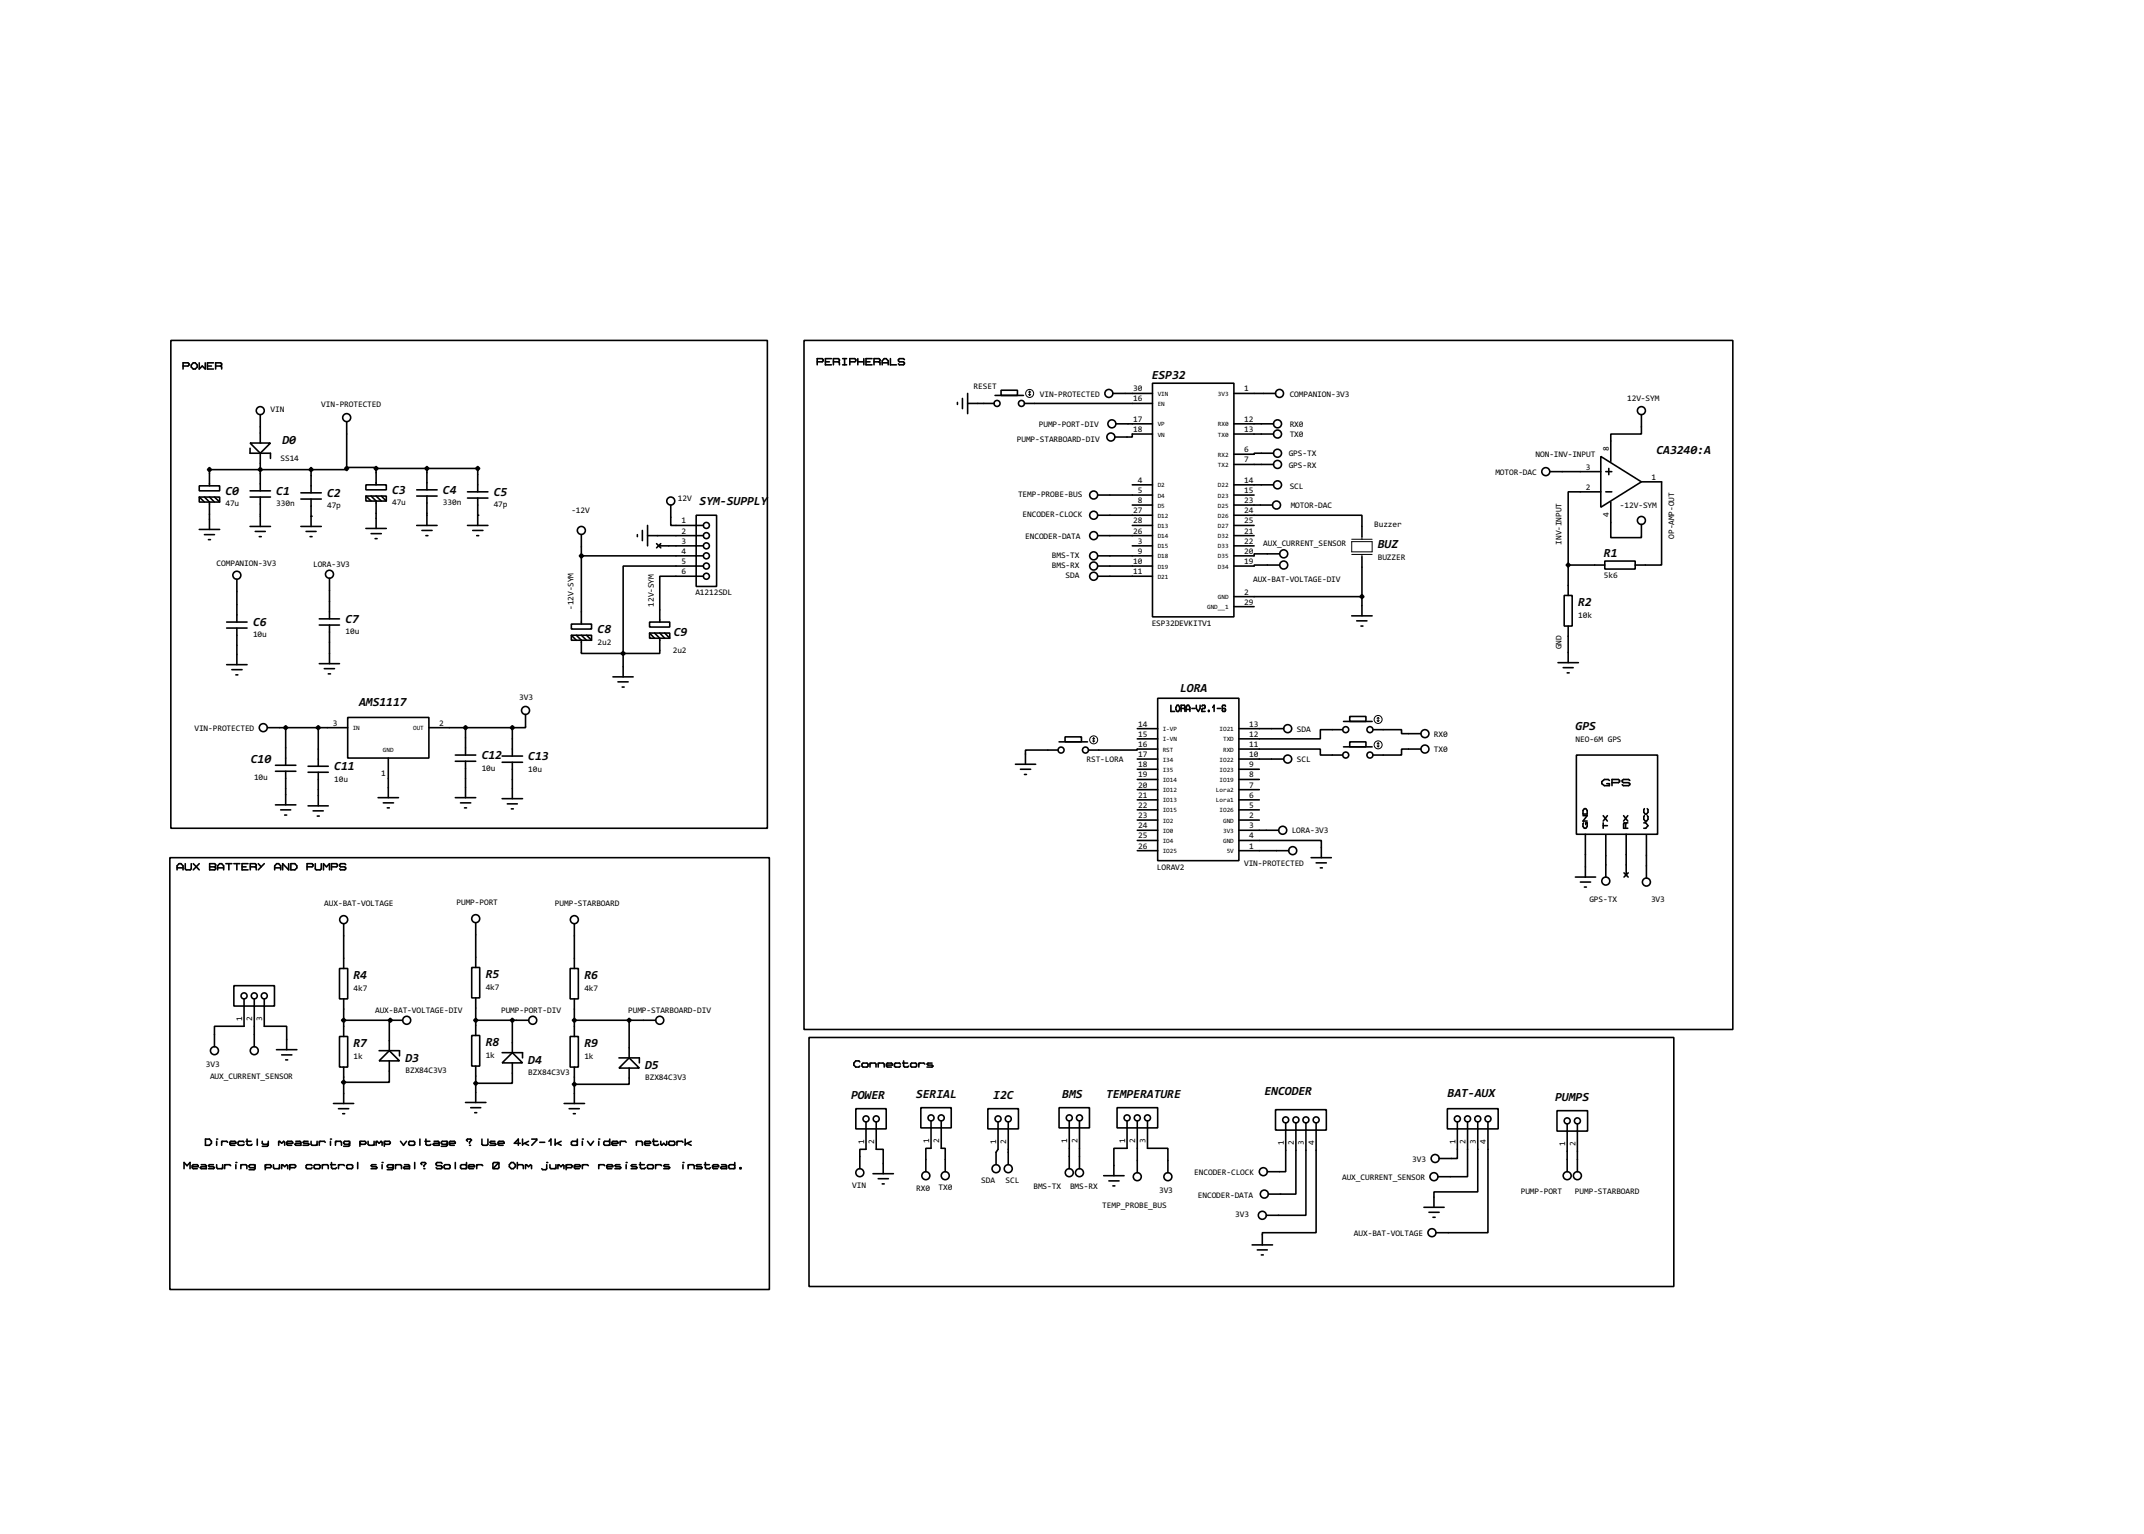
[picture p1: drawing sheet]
<svg xmlns="http://www.w3.org/2000/svg" width="536mm" height="383mm" viewBox="0 0 536 383" stroke-linecap="round" stroke-linejoin="round" font-family="sans-serif">
<g fill="none" stroke="#000" stroke-width=".4">
<path d="M42.7 85.1h149.1v122h-149.1zM45.8 91.5h1.2l.3-.5-.3-.3h-1.2v1.6M48.3 90.7h.5l.5 .6v.5l-.5 .5h-.5l-.5-.5v-.5zM49.8 90.7v1.6l.8-.8 .7 .8v-1.6M51.9 91.5h1M53.4 90.7h-1.5v1.6h1.5M53.9 91.5h1.3M55.2 91.5l.2-.2-.2-.6h-1.3v1.6M55.2 91.5l.2 .3v.5M201 85.1h232.1v172.3h-232.1zM204.3 90.5h1.2l.3-.6-.3-.2h-1.2v1.5M206.3 90.5h1"/>
<path d="M207.8 89.7h-1.5v1.5h1.5M208.3 90.5h1.3M209.6 90.5l.2-.3-.2-.5h-1.3v1.5M209.6 90.5l.2 .2v.5M210.6 89.7h1M210.6 91.2h1M211.1 89.7v1.5M212.4 90.5h1.3l.2-.6-.2-.2h-1.3v1.5M214.4 90.5h1.5M214.4 89.7v1.5M215.9 89.7v1.5M216.5 90.5h1"/>
<path d="M218 89.7h-1.5v1.5h1.5M218.5 90.5h1.2M219.7 90.5l.3-.3-.3-.5h-1.2v1.5M219.7 90.5l.3 .2v.5M220.5 90.7h1.5M220.5 91.2v-1l.5-.5h.5l.5 .5v1M222.6 89.7v1.5h1.5M226.1 89.9l-.3-.2h-1l-.2 .2 .2 .6h1l.3 .2-.3 .5h-1l-.2-.2M240.6 99.6v2.6M241.9 98.4v5M248.7 98.9h7.1M250.2 97.6h4.1v1.3h-4.1z"/>
<path d="M278.2 98.4h9.9M288.1 95.8h20.3v58.4h-20.3zM308.4 98.4h10.4M62.5 110.8h5.1l-2.5 2.5zM62.5 112.1v1.2h5.1v1.3M65.1 103.7v7.1M65.1 113.3v9.4M77.8 117.4h-25.4v4.1M77.8 117.4v5.8M86.7 117.1v.3h-8.9M86.7 117.1h.2v-.2h7.1v.2M86.7 105.5v11.6"/>
<path d="M94 117.1h25.4v5.9M94 117.1v4.1M106.7 117.1v5.4M239.3 100.6v.5M241.9 100.9h6.6M256.1 100.9h32M278.9 106h9.2M288.1 108.5h-5.1v.8h-4.3M308.4 106h9.9M308.4 116.1h9.9M308.4 108.5h9.9M318.3 113.3h-4.8v.3h-5.1"/>
<path d="M387.4 117.9h12.7M400.1 114.1l10.2 6.4-10.2 6.3zM401.4 117.9h1.5M402.1 117.1v1.6M410.3 103.7v4.8h-7.7v6.9M49.8 121.5h5.1v1.2h-5.1zM49.8 124.3h5.1v1.2h-5.1zM49.8 132.4h5.1M49.8 124.3l1.3 1.2M51.1 124.3l1.3 1.2v6.9M51.1 133.7h2.5M52.1 134.9h.5"/>
<path d="M52.4 124.3l1.2 1.2M53.6 124.3l1.3 1.2M62.5 124.3h5.1M62.5 122.7h5.1M62.5 131.6h5.1M63.8 132.9h2.5M64.8 134.2h.5M65.1 124.3v7.3M75.2 131.6h5.1M75.2 124.8h5.1M75.2 123.2h5.1M76.5 132.9h2.5"/>
<path d="M77.5 134.2h.5M77.8 124.8v6.8M91.5 121.2h5.1v1.3h-5.1zM91.5 124h5.1v1.3h-5.1zM91.5 132.1h5.1M91.5 124l1.3 1.3M92.8 124l1.2 1.3v6.8M92.8 133.4h2.5M93.8 134.7h.5M94 124l1.3 1.3M95.3 124l1.3 1.3M104.2 131.4h5.1"/>
<path d="M104.2 124h5.1M104.2 122.5h5.1M105.5 132.6h2.5M106.5 133.9h.5M106.7 124v7.4M116.9 131.4h5.1M116.9 123h5.1M116.9 124.5h5.1M118.2 132.6h2.5M119.2 133.9h.5M119.4 124.5v6.9M145.3 139h30.5"/>
<path d="M145.3 133.7v22.3M159.3 133.7v.5M160.6 132.6v2.6M161.9 133.9h13.9M161.9 131.4v5.1M164.1 135.9l1.1 1.1M164.6 136.5h11.2M165.2 135.9l-1.1 1.1M167.7 126.3v5.1h8.1M174 128.8h5.1v17.8h-5.1zM274.4 133.9h13.7M274.4 139h13.7"/>
<path d="M274.4 128.8h13.7M274.4 123.8h13.7M283 136.5h5.1M283 126.3h5.1M283 121.2h5.1M283 131.4h5.1M308.4 128.8h32v5.4M308.4 133.9h5.1M308.4 136.5h5.1M308.4 126.3h9.7M308.4 121.2h9.9M308.4 123.8h5.1"/>
<path d="M308.4 131.4h5.1M319.8 138.5h-6.3v.5h-5.1M340.4 139.2v14.8M400.1 123h-8.1v18.3M401.4 123h1.5M402.6 125.5v8.9h7.7v-3.3M410.3 120.5h5v20.8h-6.6M56.7 157h5.1M56.7 155.5h5.1M59.2 144.8v10.7M59.2 157v9.2M79.8 156.3h5.1"/>
<path d="M79.8 154.7h5.1M82.4 144.6v10.1M82.4 156.3v9.6M142.8 156h5.1v1.3h-5.1zM142.8 158.8h5.1v1.3h-5.1zM142.8 158.8l1.3 1.3M144.1 158.8l1.2 1.3v3.3h10.5M145.3 158.8l1.3 1.3M146.6 158.8l1.3 1.3M162.4 155.5h5v1.3h-5zM162.4 158.3h5v1.3h-5zM162.4 158.3l1.2 1.3"/>
<path d="M163.6 158.3l1.3 1.3v3.8h-9.1M164.9 158.3l1.3 1.3M166.2 158.3l1.2 1.3M175.8 144.1h-10.9v11.4M175.8 141.5h-20v21.9M274.4 144.1h13.7M274.4 141.5h13.7M308.4 149.2h32M308.4 151.7h5.1M319.8 141.3h-6.3v.2h-5.1M337.9 154h5.1M339.1 155.2h2.6"/>
<path d="M340.2 156.5h.5M391 148.9h2v7.6h-2zM392 141.3v7.6M392 156.5v9.2M392 141.3h9.1M401.1 140.3h7.6v2h-7.6zM56.7 166.2h5.1M58 167.4h2.5M59 168.7h.5M79.8 165.9h5.1M81.1 167.2h2.5M82.1 168.5h.5"/>
<path d="M86.9 179.4h20.3v10.1h-20.3zM131.4 178.6v3.3h-3.3M153.2 169.2h5.1M154.5 170.5h2.5M155.5 171.8h.5M155.8 163.4v5.8M289.4 174.6h20.3v40.6h-20.3zM292.7 176.3v1.6h.9M294.2 176.3h.4l.3 .6v.5l-.3 .5h-.4l-.3-.5v-.5zM295.2 177.1h.8M296 177.1l.2-.2-.2-.6h-.8v1.6M296 177.1l.2 .8"/>
<path d="M296.5 177.9v-1l.3-.6h.3l.3 .6v1M296.5 177.4h.9M297.9 177.1h.8M299 176.3v.8l.5 .8 .5-.8v-.8M300.4 176.6l.2-.3h.5l.1 .6-.1 .2h-.5l-.2 .8h.8M302.1 177.6h.1v.3h-.1zM303.1 176.9l.4-.6v1.6M304.3 177.1h.8M306.3 176.6l-.1-.3h-.5l-.2 .3v1l.2 .3h.5l.1-.3-.1-.5h-.7M337.4 179.1h4v1.3h-4zM389.4 165.7h5.1M390.7 166.9h2.5"/>
<path d="M391.7 168.2h.5M66.9 181.9h20M68.9 192.8h5.1M68.9 191.3h5.1M71.4 181.9v9.4M71.4 192.8v8.4M77 193.1h5.1M77 191.6h5.1M79.6 181.9v9.7M79.6 193.1v8.4M94.5 199.4h5.1M97.1 189.5v9.9"/>
<path d="M107.2 181.9h20.9M113.8 199.4h5.1M113.8 190.3h5.1M113.8 188.8h5.1M116.4 181.9v6.9M116.4 190.3v9.1M125.5 190.6h5.1M125.5 189h5.1M125.5 199.7h5.1M128.1 181.9v7.1M128.1 190.6v9.1M253.8 191.1h5.1"/>
<path d="M255.1 192.3h2.5M256.1 193.6h.5M264.5 187.5h-8.2v3.6M264.7 185.5h7.1M266.2 184.2h4.1v1.3h-4.1zM284.3 189.8h5.1M284.3 182.2h5.1M284.3 194.9h5.1M284.3 184.7h5.1M284.3 192.3h5.1M284.3 197.4h5.1M284.3 200h5.1"/>
<path d="M289.4 187.3h-5.1v.2h-12.2M309.7 187.3h20.3v1.5h5.6M309.7 189.8h11.2M309.7 182.2h11.2M309.7 194.9h5.1M309.7 192.3h5.1M309.7 197.4h5.1M309.7 200h5.1M335.6 182.4h-5.6v2.3h-20.3M335.8 180.4h7.2M335.8 186.7h7.2M337.4 185.5h4v1.2h-4z"/>
<path d="M343.2 182.4h7.1v1h4.8M355.1 187.3h-4.8v1.5h-7.1M394 188.8h20.3v19.8h-20.3zM402.3 195.1l-.3-.2h-1l-.6 .5v.5l.6 .5h1.3v-.5h-.7M402.9 195.7h1.6l.3-.3v-.3l-.3-.2h-1.6v1.5M407.4 195.1l-.3-.2h-1.3l-.3 .2v.3l.3 .3h1.3l.3 .2v.3l-.3 .2h-1.3l-.3-.2M42.5 214.4h149.8v108h-149.8zM44.3 217.5v-1l.5-.6h.5l.5 .6v1M44.3 217h1.5M46.3 215.9v1.3l.3 .3h1l.2-.3v-1.3M48.3 215.9l1.5 1.6M49.8 215.9l-1.5 1.6"/>
<path d="M52.4 215.9h1.3l.2 .3-.2 .5 .2 .5-.2 .3h-1.3zM52.4 216.7h1.3M54.4 217.5v-1l.5-.6h.5l.5 .6v1M54.4 217h1.5M56.5 215.9h1.5M57.2 215.9v1.6M58.5 215.9h1.5M59.2 215.9v1.6M60.5 216.7h1M62 215.9h-1.5v1.6h1.5M62.6 216.7h1.2M63.8 216.7l.3-.2-.3-.6h-1.2v1.6"/>
<path d="M63.8 216.7l.3 .3v.5M64.6 215.9l.7 .8M66.1 215.9l-1.5 1.6M68.7 217.5v-1l.5-.6h.5l.5 .6v1M68.7 217h1.5M68.9 201.2h5.1M70.2 202.5h2.5M71.2 203.8h.5M72.2 215.9v1.6l-1.5-1.6v1.6M72.7 215.9h1l.5 .6v.5l-.5 .5h-1zM76.8 216.7h1.2l.3-.5-.3-.3h-1.2v1.6M77 201.5h5.1"/>
<path d="M78.3 202.7h2.5M78.8 215.9v1.3l.3 .3h1l.2-.3v-1.3M79.3 204h.5M80.9 217.5v-1.6l.7 .8 .8-.8v1.6M82.9 216.7h1.2l.3-.5-.3-.3h-1.2v1.6M86.4 216.2l-.2-.3h-1l-.3 .6 .3 .2h1l.2 .5-.2 .3h-1l-.3-.3M95.8 200.7h2.6M96.8 202h.5M115.1 200.7h2.6M116.1 202h.5M126.8 201h2.5M127.8 202.2h.5"/>
<path d="M284.3 212.7h5.1M284.3 207.6h5.1M284.3 202.5h5.1M284.3 205h5.1M284.3 210.1h5.1M309.7 210.1h20.6v4.3M309.7 212.7h12.4M309.7 207.6h9.9M309.7 202.5h5.1M309.7 205h5.1M327.7 214.4h5.1M329 215.7h2.5"/>
<path d="M330 217h.5M393.8 219.3h5M395.7 203.9h1l-1 1.4h1M395.8 205.7l-.1 .9 .3 .5h.4l.3-.5v-.9h-.3v.5M396 202.2h.4l.3 .4v.9h-1v-.9zM396.3 208.6v10.7M400.7 205.7v1.4M400.7 206.4h1.1M400.7 203.9l1.1 1.4M401.4 208.8v10.5M401.8 203.9l-1.1 1.4M405.8 203.9l1.1 1.4"/>
<path d="M405.9 218.2l1.1 1.1M406.3 206l-.1-.3-.4 .3v1.1h1.1M406.3 206v1.1M406.5 208.6v10.1M406.9 205.7h-.4l-.2 .3M406.9 203.9l-1.1 1.4M407 218.2l-1.1 1.1M410.9 205.7h.5l.5 .7-.5 .7h-.5M411 203.9l-.1 .9 .3 .5h.4l.3-.5v-.6l-.2-.3M411 202.2l-.1 .9 .3 .4h.4l.3-.4v-.7l-.2-.2M411.5 208.8v10.7M85.9 230.9v11.2"/>
<path d="M118.9 230.7v11.2M143.6 230.9v11.2M395 220.5h2.6M396 221.8h.5M58.5 246.4h10.1v5.1h-10.1zM61 249.7v6.9h-7.4v5.1M63.6 249.7v12M66.1 249.7v6.9h5.6v5.8M84.9 259.1h2v7.7h-2zM84.9 242.1h2v7.6h-2zM85.9 249.7v9.4M85.9 255.1h14.7"/>
<path d="M97.6 255.1l-.3 .2v7.4M117.9 258.9h2v7.6h-2zM117.9 241.9h2v7.6h-2zM118.9 249.5v9.4M118.9 255.1h13.2M128.1 255.1v8.1M142.5 259.1h2.1v7.7h-2.1zM142.5 242.1h2.1v7.6h-2.1zM143.6 249.7v9.4M143.6 255.1h20.3M157.3 255.1v9.4M202.2 259.4h216.2v62.2h-216.2z"/>
<path d="M69.1 262.4h5.1M70.4 263.7h2.6M71.4 265h.5M83.4 275.9h5M84.6 277.2h2.6M85.7 278.4h.5M85.9 266.8v9.1M94.8 262.7h5.1v1.3M97.3 262.7l2.6 2.5h-5.1zM97.3 265.2v5.4h-11.4M116.4 275.6h5.1M117.7 276.9h2.5"/>
<path d="M118.7 278.2h.5M118.9 266.5v9.1M125.5 263.2h5.1v1.3M128.1 263.2l2.5 2.5h-5.1zM128.1 265.7v5.1h-9.2M141 275.9h5.1M142.3 277.2h2.5M143.3 278.4h.5M143.6 266.8v9.1M154.7 264.5h5.1v1.2M157.3 264.5l2.5 2.5h-5.1zM157.3 267v4.1h-13.7"/>
<path d="M213.9 277.2h7.6v5h-7.6zM214.9 265.5l-.2-.3h-.8l-.5 .6v.5l.5 .5h.8l.2-.3M215.5 266l.2-.2h1l.3 .2v.5l-.3 .3h-1l-.2-.3zM217.5 266l.2-.2h1l.3 .2v.8M217.5 265.8v1M219.5 266l.3-.2h1l.2 .2v.8M219.5 265.8v1M221.6 266.3h1.5l-.3-.5h-1l-.2 .2v.5l.2 .3h1M225.1 266l-.3-.2h-1l-.2 .2v.5l.2 .3h1l.3-.3M225.6 265.8h1.3M225.9 265.2v1.3l.2 .3h.8l.2-.3M227.9 265.8h1l.2 .2v.5l-.2 .3h-1l-.3-.3v-.5z"/>
<path d="M229.7 266l.2-.2h1l.3 .2M229.7 265.8v1M230.2 276.9h7.6v5.1h-7.6zM233 265.8h-1l-.3 .2 .3 .3h1l.2 .2-.2 .3h-1.3M246.9 277.2h7.7v5h-7.7zM264.7 276.9h7.6v5.1h-7.6zM279.2 276.9h10.2v5.1h-10.2zM318.8 277.4h12.7v5.1h-12.7zM361.8 277.2h12.7v5h-12.7zM389.2 277.7h7.6v5.1h-7.6zM46 292.2v-1.6l.8 .8 .7-.8v1.6M48.1 291.7h1.5l-.3-.5h-1l-.2 .2v.5l.2 .3h1"/>
<path d="M50.3 291.2h1l.3 .2v.8h-1.3l-.2-.3 .2-.2h1.3M51.4 284.8h1l.5 .5v.5l-.5 .5h-1zM53.4 291.2h-1l-.3 .2 .3 .3h1l.2 .2-.2 .3h-1.3M54.2 285.3v1M54.2 291.2v.7l.2 .3h1l.3-.3M55.4 285.3v1M55.4 285.6l.3-.3h1l.2 .3M55.7 291.2v1M56.2 291.4l.2-.2h1l.3 .2M56.2 291.2v1M57.5 285.8h1.5l-.3-.5h-1l-.2 .3v.5l.2 .2h1M59 291.2v1"/>
<path d="M60.2 291.4l.3-.2h1l.2 .2v.8M60.2 291.2v1M61 285.6l-.2-.3h-1l-.3 .3v.5l.3 .2h1l.2-.2M61.5 285.3h1.3M61.8 284.8v1.3l.2 .2h.8l.2-.2M63.8 291.4l-.3-.2h-1l-.2 .2 .2 .5h1l.3-.2M63.8 291.2v1l-.3 .2h-1.2M64.3 284.8v1.5M65.6 285.3v.5l.2 .3h1l.3-.3M66.3 291.4l.3-.2h1l.2 .2-.2 .5h-1l-.3-.2M66.3 291.2v1.2M67.1 285.3v1l-.3 .3h-1.2"/>
<path d="M68.4 291.2v.7l.2 .3h1l.3-.3M69.7 285.3v1M69.7 285.6l.2-.3 .5 .5 .5-.5 .3 .3v.7M69.9 291.2v1M70.4 291.2v1M70.4 291.4l.3-.2 .5 .5 .5-.5 .2 .2v.8M71.7 285.8h1.5l-.3-.5h-1l-.2 .3v.5l.2 .2h1M72.4 291.4l.3-.2h1l.2 .2-.2 .5h-1l-.3-.2M72.4 291.2v1.2M74 285.3h1l.2 .3v.7h-1.2l-.3-.2 .3-.3h1.2M77 285.3h-1l-.2 .3 .2 .2h1l.3 .3-.3 .2h-1.2M77.8 285.3v.8l.2 .2h1l.3-.2"/>
<path d="M78 291.4l-.2-.2h-1l-.3 .2v.5l.3 .3h1l.2-.3M78.5 291.4l.3-.2h1l.2 .2v.5l-.2 .3h-1l-.3-.3zM79.3 285.3v1M79.8 285.6l.3-.3h1l.2 .3M79.8 285.3v1M80.6 291.4l.2-.2h1l.3 .2v.8M80.6 291.2v1M82.6 285.3v1M82.6 291.2h1.3M82.9 290.6v1.3l.2 .3h.8l.2-.3M83.9 285.6l.2-.3h1l.3 .3v.7M83.9 285.3v1"/>
<path d="M84.6 291.4l.3-.2h1l.2 .2M84.6 291.2v1M86.7 291.4l.2-.2h1l.3 .2v.5l-.3 .3h-1l-.2-.3zM87.4 285.6l-.2-.3h-1l-.3 .3 .3 .5h1l.2-.3M87.4 285.3v1l-.2 .3h-1.3M89.4 290.6v1.6M90 285.6l.2-.3h1l.3 .3-.3 .5h-1l-.2-.3M90 285.3v1.3M92 285.3v.8l.3 .2h1l.2-.2M93.5 285.3v1M94 285.3v1M94 285.6l.3-.3 .5 .5 .5-.5 .2 .3v.7"/>
<path d="M94 291.2h-1l-.2 .2 .2 .3h1l.3 .2-.3 .3h-1.2M95.5 291.2v1M96.1 285.6l.2-.3h1l.3 .3-.3 .5h-1l-.2-.3M96.1 285.3v1.3M98.3 291.4l-.2-.2h-1l-.3 .2 .3 .5h1l.2-.2M98.3 291.2v1l-.2 .2h-1.3M98.9 291.4l.2-.2h1l.3 .2v.8M98.9 291.2v1M100.1 285.3l.8 1 .7-1M101.1 291.2h1l.3 .2v.8h-1.3l-.2-.3 .2-.2h1.3M102.2 285.6l.2-.3h1l.3 .3v.5l-.3 .2h-1l-.2-.2zM103.7 290.6v1.6"/>
<path d="M105 284.8v1.5M105.5 291.2l-.3-.3 .3-.3h.7l.3 .3-.5 .5v.3M106.2 285.3h1.3M106.5 284.8v1.3l.2 .2h.8l.2-.2M108.5 285.3h1l.3 .3v.7h-1.3l-.2-.2 .2-.3h1.3M110.5 290.9l-.2-.3h-1l-.3 .3 .3 .5h1l.2 .3-.2 .5h-1l-.3-.3M111.3 291.2h1l.2 .2v.5l-.2 .3h-1l-.3-.3v-.5zM111.8 285.6l-.2-.3h-1l-.3 .3 .3 .5h1l.2-.3M111.8 285.3v1l-.2 .3h-1.3M112.3 285.8h1.5l-.2-.5h-1l-.3 .3v.5l.3 .2h1M113.8 290.6v1.6M116.6 291.4l-.2-.2h-1l-.3 .2v.5l.3 .3h1l.2-.3"/>
<path d="M116.6 290.6v1.6M116.9 285.3l-.3-.3 .3-.2h.7l.3 .2-.5 .6v.2M117.1 291.7h1.5l-.2-.5h-1l-.3 .2v.5l.3 .3h1M119.2 291.4l.2-.2h1l.3 .2M119.2 291.2v1M120.5 284.8v1.3l.2 .2h1l.3-.2v-1.3M123.2 290.9l.3-.3h1l.2 .3v1l-.2 .3h-1l-.3-.3zM123.7 285.3h-1l-.2 .3 .2 .2h1l.3 .3-.3 .2h-1.2M124.5 285.8h1.5l-.2-.5h-1l-.3 .3v.5l.3 .2h1M124.7 290.6l-1.5 1.6M127.8 290.6h.5l.5 .6v.5l-.5 .5h-.5l-.5-.5v-.5zM129.3 291.4l.3-.2h1l.2 .2v.8"/>
<path d="M129.3 290.6v1.6M130.1 285.8h-1.5l1-1v1.5M130.6 284.8v1.5M131.1 285.8l1 .5M131.4 291.2v1M131.4 291.4l.2-.2 .5 .5 .5-.5 .3 .2v.8M132.1 285.3l-1.5 .8M132.9 284.8h1.3v.2l-1.3 1.3M134.9 285.6h1.3M136.7 291.2v1l-.3 .2h-.7l-.3-.2M137.2 285.3l.5-.5v1.5M137.5 291.2v.7l.2 .3h1l.3-.3"/>
<path d="M138.8 284.8v1.5M139 291.2v1M139.3 285.8l1 .5M139.5 291.4l.2-.2 .5 .5 .5-.5 .3 .2v.8M139.5 291.2v1M140.3 285.3l-1.5 .8M141.5 291.4l.3-.2h1l.2 .2-.2 .5h-1l-.3-.2M141.5 291.2v1.2M143.6 291.7h1.5l-.3-.5h-1l-.2 .2v.5l.2 .3h1M144.3 285.6l-.2-.3h-1l-.3 .3v.5l.3 .2h1l.2-.2M144.3 284.8v1.5M145.6 285.3v1"/>
<path d="M145.6 291.2v1M145.6 291.4l.2-.2h1l.3 .2M146.9 285.3l.7 1 .8-1M149.7 285.3v1M149.7 291.2v1M149.7 291.4l.2-.2h1l.3 .2M151.7 291.7h1.5l-.3-.5h-1l-.2 .2v.5l.2 .3h1M152.4 285.6l-.2-.3h-1l-.3 .3v.5l.3 .2h1l.2-.2M152.4 284.8v1.5M153 285.8h1.5l-.3-.5h-1l-.2 .3v.5l.2 .2h1M155 291.2h-1l-.3 .2 .3 .3h1l.2 .2-.2 .3h-1.3M155 285.6l.3-.3h1l.2 .3"/>
<path d="M155 285.3v1M156.5 291.2v1M159 291.2h-1l-.2 .2 .2 .3h1l.3 .2-.3 .3h-1.2M159.1 285.6l.2-.3h1l.3 .3v.7M159.1 285.3v1M159.8 291.2h1.3M160.1 290.6v1.3l.2 .3h.8l.2-.3M161.1 285.8h1.5l-.2-.5h-1l-.3 .3v.5l.3 .2h1M162.1 291.2h1l.2 .2v.5l-.2 .3h-1l-.3-.3v-.5zM163.1 285.3h1.3M163.4 284.8v1.3l.2 .2h.8l.2-.2M163.9 291.4l.2-.2h1l.3 .2"/>
<path d="M163.9 291.2v1M165.2 285.3v.8l.2 .2 .5-.5 .5 .5 .3-.2v-.8M167.2 285.6l.2-.3h1l.3 .3v.5l-.3 .2h-1l-.2-.2zM167.2 291.2h-1l-.3 .2 .3 .3h1l.2 .2-.2 .3h-1.3M169.2 285.6l.3-.3h1l.2 .3M169.2 285.3v1M170.7 291.2v1M171.3 284.8v1.5M171.8 285.8l1 .5M172 291.4l.3-.2h1l.2 .2v.8M172 291.2v1M172.8 285.3l-1.5 .8"/>
<path d="M175.3 291.2h-1l-.3 .2 .3 .3h1l.2 .2-.2 .3h-1.3M176.1 291.2h1.2M176.3 290.6v1.3l.3 .3h.7l.3-.3M178.1 291.7h1.5l-.2-.5h-1l-.3 .2v.5l.3 .3h1M180.4 291.2h1l.2 .2v.8h-1.2l-.3-.3 .3-.2h1.2M183.7 291.4l-.3-.2h-1l-.2 .2v.5l.2 .3h1l.3-.3M183.7 290.6v1.6M185 291.9h.2v.3h-.2zM216.5 280.5v6.8h-1.6v4.9M218.2 293.4h5.1M219 280.5v6.8h1.8v6.1M219.5 294.7h2.6"/>
<path d="M220.5 296h.5M232.7 280.2v6.9h-1.3v5.8M235.3 280.2v6.9h1v5.8M249.5 280.5v6.8l-.5 .8v3M252 280.5v10.6M267.3 280.2v12M269.8 280.2v12M275.9 293.9h5.1M277.2 295.2h2.5M278.2 296.5h.5M281.7 280.2v6.9h-3.3v6.8M284.3 280.2v13"/>
<path d="M286.8 280.2v6.9h5.1v6.1M321.4 280.7v12.2h-4.6M323.9 280.7v17.8h-6.9M326.4 280.7v23.1h-9.9M329 280.7v27.5h-13.5v3M364.3 280.5v9.1h-4.6M366.8 280.5v13.7h-7.3M369.4 280.5v17.5h-11v3.8M371.9 280.5v27.7h-12.9M391.7 281v11.9M394.3 281v11.9M313 311.2h5.1"/>
<path d="M314.3 312.5h2.5M315.3 313.7h.5M355.9 301.8h5.1M357.2 303.1h2.5M358.2 304.3h.5"/>
<circle cx="277.1" cy="98.4" r="1"/>
<circle cx="319.8" cy="98.4" r="1"/>
<circle cx="65" cy="102.7" r="1"/>
<circle cx="86.6" cy="104.4" r="1"/>
<circle cx="249.2" cy="100.9" r=".75"/>
<circle cx="255.3" cy="100.9" r=".75"/>
<circle cx="277.6" cy="109.3" r="1"/>
<circle cx="277.9" cy="106" r="1"/>
<circle cx="319.3" cy="113.3" r="1"/>
<circle cx="319.3" cy="108.5" r="1"/>
<circle cx="319.3" cy="116.1" r="1"/>
<circle cx="319.3" cy="106" r="1"/>
<circle cx="386.3" cy="117.9" r="1"/>
<circle cx="410.2" cy="102.7" r="1"/>
<circle cx="145.3" cy="132.6" r="1"/>
<circle cx="167.6" cy="125.3" r="1"/>
<circle cx="176.5" cy="136.5" r=".75"/>
<circle cx="176.5" cy="139" r=".75"/>
<circle cx="176.5" cy="131.4" r=".75"/>
<circle cx="176.5" cy="133.9" r=".75"/>
<circle cx="273.3" cy="139" r="1"/>
<circle cx="273.3" cy="133.9" r="1"/>
<circle cx="273.3" cy="123.8" r="1"/>
<circle cx="273.3" cy="128.8" r="1"/>
<circle cx="319" cy="126.3" r="1"/>
<circle cx="319.3" cy="121.2" r="1"/>
<circle cx="320.8" cy="138.5" r="1"/>
<circle cx="410.2" cy="130.1" r="1"/>
<circle cx="59.2" cy="143.8" r="1"/>
<circle cx="82.3" cy="143.6" r="1"/>
<circle cx="176.5" cy="141.5" r=".75"/>
<circle cx="176.5" cy="144.1" r=".75"/>
<circle cx="273.3" cy="141.5" r="1"/>
<circle cx="273.3" cy="144.1" r="1"/>
<circle cx="320.8" cy="141.3" r="1"/>
<circle cx="131.3" cy="177.6" r="1"/>
<circle cx="65.8" cy="181.9" r="1"/>
<circle cx="265.2" cy="187.5" r=".75"/>
<circle cx="271.3" cy="187.5" r=".75"/>
<circle cx="321.8" cy="182.2" r="1"/>
<circle cx="321.8" cy="189.8" r="1"/>
<circle cx="336.3" cy="182.4" r=".75"/>
<circle cx="336.3" cy="188.8" r=".75"/>
<circle cx="342.4" cy="188.8" r=".75"/>
<circle cx="342.4" cy="182.4" r=".75"/>
<circle cx="356.1" cy="187.3" r="1"/>
<circle cx="356.1" cy="183.4" r="1"/>
<circle cx="320.6" cy="207.6" r="1"/>
<circle cx="323.1" cy="212.7" r="1"/>
<circle cx="85.9" cy="229.9" r="1"/>
<circle cx="118.9" cy="229.7" r="1"/>
<circle cx="143.5" cy="229.9" r="1"/>
<circle cx="401.3" cy="220.3" r="1"/>
<circle cx="411.5" cy="220.5" r="1"/>
<circle cx="61" cy="249" r=".75"/>
<circle cx="63.5" cy="249" r=".75"/>
<circle cx="66" cy="249" r=".75"/>
<circle cx="101.6" cy="255.1" r="1"/>
<circle cx="133.1" cy="255.1" r="1"/>
<circle cx="164.9" cy="255.1" r="1"/>
<circle cx="53.6" cy="262.7" r="1"/>
<circle cx="63.5" cy="262.7" r="1"/>
<circle cx="216.4" cy="279.7" r=".75"/>
<circle cx="219" cy="279.7" r=".75"/>
<circle cx="232.7" cy="279.5" r=".75"/>
<circle cx="235.2" cy="279.5" r=".75"/>
<circle cx="249.4" cy="279.7" r=".75"/>
<circle cx="252" cy="279.7" r=".75"/>
<circle cx="267.2" cy="279.5" r=".75"/>
<circle cx="269.8" cy="279.5" r=".75"/>
<circle cx="281.7" cy="279.5" r=".75"/>
<circle cx="284.2" cy="279.5" r=".75"/>
<circle cx="286.8" cy="279.5" r=".75"/>
<circle cx="321.3" cy="280" r=".75"/>
<circle cx="323.9" cy="280" r=".75"/>
<circle cx="326.4" cy="280" r=".75"/>
<circle cx="328.9" cy="280" r=".75"/>
<circle cx="364.2" cy="279.7" r=".75"/>
<circle cx="366.8" cy="279.7" r=".75"/>
<circle cx="369.3" cy="279.7" r=".75"/>
<circle cx="371.9" cy="279.7" r=".75"/>
<circle cx="214.9" cy="293.2" r="1"/>
<circle cx="231.4" cy="293.9" r="1"/>
<circle cx="236.2" cy="293.9" r="1"/>
<circle cx="248.9" cy="292.2" r="1"/>
<circle cx="252" cy="292.2" r="1"/>
<circle cx="267.2" cy="293.2" r="1"/>
<circle cx="269.8" cy="293.2" r="1"/>
<circle cx="284.2" cy="294.2" r="1"/>
<circle cx="291.9" cy="294.2" r="1"/>
<circle cx="315.7" cy="292.9" r="1"/>
<circle cx="316" cy="298.5" r="1"/>
<circle cx="358.4" cy="294.2" r="1"/>
<circle cx="358.7" cy="289.6" r="1"/>
<circle cx="391.7" cy="293.9" r="1"/>
<circle cx="391.7" cy="280.2" r=".75"/>
<circle cx="394.2" cy="293.9" r="1"/>
<circle cx="394.2" cy="280.2" r=".75"/>
<circle cx="315.5" cy="303.8" r="1"/>
<circle cx="357.9" cy="308.2" r="1"/>
</g>
<g fill="#000">
<circle cx="77.8" cy="129.1" r=".2"/>
<circle cx="119.4" cy="128.8" r=".2"/>
<circle cx="97.6" cy="255.1" r=".2"/>
<circle cx="54.2" cy="284.8" r=".2"/>
<circle cx="59" cy="290.6" r=".2"/>
<circle cx="82.6" cy="284.8" r=".2"/>
<circle cx="95.5" cy="290.6" r=".2"/>
<circle cx="106" cy="292.2" r=".2"/>
<circle cx="117.4" cy="286.3" r=".2"/>
<circle cx="136.7" cy="290.6" r=".2"/>
<circle cx="145.6" cy="284.8" r=".2"/>
<circle cx="149.7" cy="284.8" r=".2"/>
<circle cx="156.5" cy="290.6" r=".2"/>
<circle cx="170.7" cy="290.6" r=".2"/>
</g>
<g fill="none" stroke="#000" stroke-width=".25">
<path d="M257.1 98.6l.3 .3M257.4 97.8v1.1M257.4 97.8l-.3 .3M257.4 97.8l.2 .3M257.6 98.6l-.2 .3M337.9 134.8h5.1M337.9 135.4h5.1v2.6h-5.1zM337.9 138.6h5.1M340.4 134.2v.6M340.4 138.6v.6M344.5 179.4v1M344.5 179.4l-.3 .2"/>
<path d="M344.5 179.4l.2 .2M273.1 185.2l.3 .3M273.4 184.5v1M273.4 184.5l-.3 .2M273.4 184.5l.2 .2M273.6 185.2l-.2 .3M344.2 180.1l.3 .3M344.2 186.5l.3 .2M344.5 185.7l.2 .3M344.5 185.7v1M344.5 185.7l-.3 .3M344.7 180.1l-.2 .3"/>
<path d="M344.7 186.5l-.2 .2"/>
<circle cx="257.3" cy="98.4" r="1"/>
<circle cx="344.4" cy="179.9" r="1"/>
<circle cx="273.3" cy="185" r="1"/>
<circle cx="344.4" cy="186.2" r="1"/>
</g>
<g fill="#000" stroke="#000" stroke-width=".4">
<path d="M52.4 116.9l.5 .5-.5 .5-.5-.5z" fill-rule="evenodd"/>
<path d="M65.1 116.9l.5 .5-.5 .5-.5-.5z" fill-rule="evenodd"/>
<path d="M77.8 116.9l.5 .5-.5 .5-.5-.5z" fill-rule="evenodd"/>
<path d="M86.2 117.1l.5-.5 .5 .5-.5 .6z" fill-rule="evenodd"/>
<path d="M93.5 117.1l.5-.5 .5 .5-.5 .6z" fill-rule="evenodd"/>
<path d="M106.2 117.1l.5-.5 .5 .5-.5 .6z" fill-rule="evenodd"/>
<path d="M118.9 117.1l.5-.5 .5 .5-.5 .6z" fill-rule="evenodd"/>
<path d="M144.8 139l.5-.5 .6 .5-.6 .5z" fill-rule="evenodd"/>
<path d="M340.4 148.6l.5 .6-.5 .5-.5-.5z" fill-rule="evenodd"/>
<path d="M391.5 141.3l.5-.5 .5 .5-.5 .5z" fill-rule="evenodd"/>
<path d="M155.2 163.4l.6-.5 .5 .5-.5 .5z" fill-rule="evenodd"/>
<path d="M70.9 181.9l.5-.5 .5 .5-.5 .5z" fill-rule="evenodd"/>
<path d="M79 181.9l.6-.5 .5 .5-.5 .5z" fill-rule="evenodd"/>
<path d="M115.9 181.9l.5-.5 .5 .5-.5 .5z" fill-rule="evenodd"/>
<path d="M127.6 181.9l.5-.5 .5 .5-.5 .5z" fill-rule="evenodd"/>
<path d="M85.4 255.1l.5-.5 .5 .5-.5 .5z" fill-rule="evenodd"/>
<path d="M97.1 255.1l.5-.5 .5 .5-.5 .5z" fill-rule="evenodd"/>
<path d="M118.4 255.1l.5-.5 .5 .5-.5 .5z" fill-rule="evenodd"/>
<path d="M127.6 255.1l.5-.5 .5 .5-.5 .5z" fill-rule="evenodd"/>
<path d="M143.1 255.1l.5-.5 .5 .5-.5 .5z" fill-rule="evenodd"/>
<path d="M156.8 255.1l.5-.5 .5 .5-.5 .5z" fill-rule="evenodd"/>
<path d="M85.4 270.6l.5-.5 .5 .5-.5 .5z" fill-rule="evenodd"/>
<path d="M118.4 270.8l.5-.5 .5 .5-.5 .5z" fill-rule="evenodd"/>
<path d="M143.1 271.1l.5-.5 .5 .5-.5 .5z" fill-rule="evenodd"/>
</g>
<g font-size="3.7">
<text x="287.9" y="94.9">ESP32</text>
<text x="70.6" y="111">D0</text>
<text x="414" y="113.4">CA3240:A</text>
<text x="56.4" y="123.7">C0</text>
<text x="69.1" y="123.7">C1</text>
<text x="81.8" y="124.2">C2</text>
<text x="98" y="123.5">C3</text>
<text x="110.7" y="123.5">C4</text>
<text x="123.4" y="124">C5</text>
<text x="174.9" y="126.3">SYM-SUPPLY</text>
<text x="344.4" y="137">BUZ</text>
<text x="400.9" y="139.3">R1</text>
<text x="86.4" y="155.7">C7</text>
<text x="394.5" y="151.6">R2</text>
<text x="63.3" y="156.5">C6</text>
<text x="149.4" y="158.2">C8</text>
<text x="168.4" y="159">C9</text>
<text x="295" y="173.1">LORA</text>
<text x="89.8" y="176.5">AMS1117</text>
<text x="393.8" y="182.6">GPS</text>
<text x="62.7" y="190.8">C10</text>
<text x="120.4" y="189.7">C12</text>
<text x="132.1" y="190">C13</text>
<text x="83.6" y="192.5">C11</text>
<text x="88.4" y="244.9">R4</text>
<text x="121.4" y="244.6">R5</text>
<text x="146.1" y="244.9">R6</text>
<text x="88.4" y="261.9">R7</text>
<text x="121.4" y="261.6">R8</text>
<text x="146.1" y="261.9">R9</text>
<text x="101.4" y="265.4">D3</text>
<text x="132.1" y="265.9">D4</text>
<text x="161.3" y="267.2">D5</text>
<text x="212.7" y="274.8">POWER</text>
<text x="229" y="274.6">SERIAL</text>
<text x="248.3" y="274.8">I2C</text>
<text x="265.5" y="274.6">BMS</text>
<text x="276.5" y="274.6">TEMPERATURE</text>
<text x="316.1" y="273.8">ENCODER</text>
<text x="361.8" y="274.3">BAT-AUX</text>
<text x="388.7" y="275.3">PUMPS</text>
</g>
<g font-size="2.5">
<text x="80.3" y="101.6">VIN-PROTECTED</text>
<text x="243.4" y="97.4">RESET</text>
<text x="259.9" y="99.2">VIN-PROTECTED</text>
<text x="283.3" y="100.3">16</text>
<text x="283.3" y="97.9">30</text>
<text x="311" y="97.9">1</text>
<text x="322.4" y="99.2">COMPANION-3V3</text>
<text x="406.7" y="100.2">12V-SYM</text>
<text x="67.6" y="103">VIN</text>
<text x="259.7" y="106.8">PUMP-PORT-DIV</text>
<text x="283.3" y="108">18</text>
<text x="283.3" y="105.5">17</text>
<text x="311" y="105.5">12</text>
<text x="311" y="108">13</text>
<text x="322.4" y="106.8">RX0</text>
<text x="254.2" y="110.6">PUMP-STARBOARD-DIV</text>
<text x="311" y="113">6</text>
<text x="322.4" y="109.3">TX0</text>
<text x="402.1" y="112.8" transform="rotate(-90 402.1 112.8)">8</text>
<text x="70.1" y="115.1">SS14</text>
<text x="311" y="115.6">7</text>
<text x="322.1" y="114.1">GPS-TX</text>
<text x="322.1" y="116.9">GPS-RX</text>
<text x="373.8" y="118.7">MOTOR-DAC</text>
<text x="383.8" y="114.2">NON-INV-INPUT</text>
<text x="396.4" y="117.4">3</text>
<text x="412.8" y="119.9">1</text>
<text x="169.5" y="125.3">12V</text>
<text x="254.5" y="124.2">TEMP-PROBE-BUS</text>
<text x="284.4" y="120.7">4</text>
<text x="284.4" y="123.3">5</text>
<text x="284.4" y="125.7">8</text>
<text x="311" y="120.7">14</text>
<text x="311" y="123.3">15</text>
<text x="311" y="125.7">23</text>
<text x="322.4" y="122.3">SCL</text>
<text x="396.4" y="122.5">2</text>
<text x="56.4" y="126.6">47u</text>
<text x="69.1" y="126.6">330n</text>
<text x="81.8" y="127.1">47p</text>
<text x="98" y="126.3">47u</text>
<text x="110.7" y="126.3">330n</text>
<text x="123.4" y="126.9">47p</text>
<text x="142.8" y="128.4">-12V</text>
<text x="170.4" y="130.9">1</text>
<text x="255.6" y="129.4">ENCODER-CLOCK</text>
<text x="283.3" y="128.3">27</text>
<text x="283.3" y="130.9">28</text>
<text x="311" y="128.3">24</text>
<text x="311" y="130.9">25</text>
<text x="322.6" y="127">MOTOR-DAC</text>
<text x="343.5" y="131.7">Buzzer</text>
<text x="402.1" y="129.2" transform="rotate(-90 402.1 129.2)">4</text>
<text x="404.9" y="127">-12V-SYM</text>
<text x="170.4" y="133.4">2</text>
<text x="170.4" y="136">3</text>
<text x="256.3" y="134.7">ENCODER-DATA</text>
<text x="283.3" y="133.4">26</text>
<text x="284.4" y="136">3</text>
<text x="311" y="133.4">21</text>
<text x="311" y="136">22</text>
<text x="315.8" y="136.5">AUX_CURRENT_SENSOR</text>
<text x="390.2" y="136.2" transform="rotate(-90 390.2 136.2)">INV-INPUT</text>
<text x="418.4" y="134.7" transform="rotate(-90 418.4 134.7)">OP-AMP-OUT</text>
<text x="54.2" y="141.6">COMPANION-3V3</text>
<text x="78.3" y="141.8">LORA-3V3</text>
<text x="170.4" y="138.5">4</text>
<text x="170.4" y="141">5</text>
<text x="170.4" y="143.6">6</text>
<text x="262.9" y="139.5">BMS-TX</text>
<text x="262.9" y="142.1">BMS-RX</text>
<text x="283.3" y="141">10</text>
<text x="283.3" y="143.6">11</text>
<text x="284.4" y="138.5">9</text>
<text x="311" y="141">19</text>
<text x="311" y="138.5">20</text>
<text x="344.4" y="140">BUZZER</text>
<text x="173.8" y="148.9">A1212SDL</text>
<text x="266.4" y="144.6">SDA</text>
<text x="311" y="148.7">2</text>
<text x="313.2" y="145.6">AUX-BAT-VOLTAGE-DIV</text>
<text x="400.9" y="144.5">5k6</text>
<text x="143.4" y="152.4" transform="rotate(-90 143.4 152.4)">-12V-SYM</text>
<text x="163.4" y="151.7" transform="rotate(-90 163.4 151.7)">12V-SYM</text>
<text x="311" y="151.2">29</text>
<text x="394.5" y="154.5">10k</text>
<text x="63.3" y="159.4">10u</text>
<text x="86.4" y="158.6">10u</text>
<text x="149.4" y="161.2">2u2</text>
<text x="287.9" y="156.5">ESP32DEVKITV1</text>
<text x="168.2" y="163.2">2u2</text>
<text x="390.3" y="162.3" transform="rotate(-90 390.3 162.3)">GND</text>
<text x="129.8" y="175">3V3</text>
<text x="48.6" y="182.7">VIN-PROTECTED</text>
<text x="83.2" y="181.4">3</text>
<text x="109.8" y="181.4">2</text>
<text x="284.5" y="181.7">14</text>
<text x="284.5" y="184.2">15</text>
<text x="312.2" y="181.7">13</text>
<text x="312.2" y="184.2">12</text>
<text x="324.2" y="183">SDA</text>
<text x="358.4" y="184.2">RX0</text>
<text x="393.8" y="185.5">NEO-6M GPS</text>
<text x="271.6" y="190.6">RST-LORA</text>
<text x="284.5" y="186.8">16</text>
<text x="284.5" y="189.3">17</text>
<text x="284.5" y="191.8">18</text>
<text x="312.2" y="186.8">11</text>
<text x="312.2" y="189.3">10</text>
<text x="312.2" y="191.8">9</text>
<text x="324.2" y="190.6">SCL</text>
<text x="358.4" y="188">TX0</text>
<text x="63.5" y="194.9">10u</text>
<text x="83.6" y="195.4">10u</text>
<text x="95.2" y="194.1">1</text>
<text x="120.4" y="192.7">10u</text>
<text x="132.1" y="192.9">10u</text>
<text x="284.5" y="194.4">19</text>
<text x="284.5" y="196.9">20</text>
<text x="312.2" y="194.4">8</text>
<text x="312.2" y="196.9">7</text>
<text x="284.5" y="199.5">21</text>
<text x="284.5" y="202">22</text>
<text x="312.2" y="199.5">6</text>
<text x="312.2" y="202">5</text>
<text x="284.5" y="204.5">23</text>
<text x="284.5" y="207.1">24</text>
<text x="284.5" y="209.6">25</text>
<text x="312.2" y="204.5">2</text>
<text x="312.2" y="207.1">3</text>
<text x="312.2" y="209.6">4</text>
<text x="322.9" y="208.4">LORA-3V3</text>
<text x="284.5" y="212.2">26</text>
<text x="312.2" y="212.2">1</text>
<text x="289.2" y="217.4">LORAV2</text>
<text x="311" y="216.5">VIN-PROTECTED</text>
<text x="81.1" y="226.4">AUX-BAT-VOLTAGE</text>
<text x="114.1" y="226.2">PUMP-PORT</text>
<text x="138.7" y="226.4">PUMP-STARBOARD</text>
<text x="397.2" y="225.6">GPS-TX</text>
<text x="412.7" y="225.6">3V3</text>
<text x="88.4" y="247.8">4k7</text>
<text x="121.4" y="247.5">4k7</text>
<text x="146.1" y="247.8">4k7</text>
<text x="60.5" y="255.2" transform="rotate(-90 60.5 255.2)">1</text>
<text x="63.1" y="255.2" transform="rotate(-90 63.1 255.2)">2</text>
<text x="65.6" y="255.2" transform="rotate(-90 65.6 255.2)">3</text>
<text x="93.8" y="253.3">AUX-BAT-VOLTAGE-DIV</text>
<text x="125.3" y="253.3">PUMP-PORT-DIV</text>
<text x="157" y="253.3">PUMP-STARBOARD-DIV</text>
<text x="51.5" y="266.8">3V3</text>
<text x="52.5" y="269.8">AUX_CURRENT_SENSOR</text>
<text x="88.4" y="264.8">1k</text>
<text x="101.4" y="268.3">BZX84C3V3</text>
<text x="121.4" y="264.5">1k</text>
<text x="132.1" y="268.9">BZX84C3V3</text>
<text x="146.1" y="264.8">1k</text>
<text x="161.3" y="270.1">BZX84C3V3</text>
<text x="215.9" y="285.9" transform="rotate(-90 215.9 285.9)">1</text>
<text x="218.5" y="285.9" transform="rotate(-90 218.5 285.9)">2</text>
<text x="232.2" y="285.7" transform="rotate(-90 232.2 285.7)">1</text>
<text x="234.8" y="285.7" transform="rotate(-90 234.8 285.7)">2</text>
<text x="249" y="285.9" transform="rotate(-90 249 285.9)">1</text>
<text x="251.5" y="285.9" transform="rotate(-90 251.5 285.9)">2</text>
<text x="266.7" y="285.7" transform="rotate(-90 266.7 285.7)">1</text>
<text x="269.3" y="285.7" transform="rotate(-90 269.3 285.7)">2</text>
<text x="281.2" y="285.7" transform="rotate(-90 281.2 285.7)">1</text>
<text x="283.8" y="285.7" transform="rotate(-90 283.8 285.7)">2</text>
<text x="286.3" y="285.7" transform="rotate(-90 286.3 285.7)">3</text>
<text x="320.9" y="286.2" transform="rotate(-90 320.9 286.2)">1</text>
<text x="323.4" y="286.2" transform="rotate(-90 323.4 286.2)">2</text>
<text x="325.9" y="286.1" transform="rotate(-90 325.9 286.1)">3</text>
<text x="328.5" y="286.2" transform="rotate(-90 328.5 286.2)">4</text>
<text x="363.8" y="285.9" transform="rotate(-90 363.8 285.9)">1</text>
<text x="366.3" y="285.9" transform="rotate(-90 366.3 285.9)">2</text>
<text x="368.9" y="285.9" transform="rotate(-90 368.9 285.9)">3</text>
<text x="371.4" y="285.9" transform="rotate(-90 371.4 285.9)">4</text>
<text x="391.2" y="286.4" transform="rotate(-90 391.2 286.4)">1</text>
<text x="393.7" y="286.4" transform="rotate(-90 393.7 286.4)">2</text>
<text x="298.5" y="293.7">ENCODER-CLOCK</text>
<text x="353" y="290.4">3V3</text>
<text x="213" y="297">VIN</text>
<text x="229" y="297.8">RX0</text>
<text x="234.6" y="297.5">TX0</text>
<text x="245.3" y="295.7">SDA</text>
<text x="251.4" y="295.7">SCL</text>
<text x="258.3" y="297.3">BMS-TX</text>
<text x="267.5" y="297.3">BMS-RX</text>
<text x="289.7" y="298.3">3V3</text>
<text x="299.4" y="299.6">ENCODER-DATA</text>
<text x="335.5" y="295">AUX_CURRENT_SENSOR</text>
<text x="380.1" y="298.5">PUMP-PORT</text>
<text x="393.7" y="298.5">PUMP-STARBOARD</text>
<text x="275.5" y="302.1">TEMP_PROBE_BUS</text>
<text x="308.8" y="304.4">3V3</text>
<text x="338.4" y="309">AUX-BAT-VOLTAGE</text>
</g>
<g font-size="1.9">
<text x="289.4" y="101.5">EN</text>
<text x="289.4" y="99">VIN</text>
<text x="304.4" y="99">3V3</text>
<text x="289.4" y="106.6">VP</text>
<text x="304.4" y="106.6">RX0</text>
<text x="289.4" y="109.2">VN</text>
<text x="304.4" y="109.2">TX0</text>
<text x="304.4" y="114.2">RX2</text>
<text x="304.4" y="116.8">TX2</text>
<text x="289.4" y="121.9">D2</text>
<text x="289.4" y="124.4">D4</text>
<text x="304.4" y="121.9">D22</text>
<text x="304.4" y="124.4">D23</text>
<text x="289.4" y="129.5">D12</text>
<text x="289.4" y="132">D13</text>
<text x="289.4" y="126.9">D5</text>
<text x="304.4" y="126.9">D25</text>
<text x="304.4" y="129.5">D26</text>
<text x="304.4" y="132">D27</text>
<text x="289.4" y="134.6">D14</text>
<text x="289.4" y="137.1">D15</text>
<text x="304.4" y="134.6">D32</text>
<text x="304.4" y="137.1">D33</text>
<text x="289.4" y="139.6">D18</text>
<text x="289.4" y="142.2">D19</text>
<text x="304.4" y="142.2">D34</text>
<text x="304.4" y="139.6">D35</text>
<text x="289.4" y="144.7">D21</text>
<text x="304.4" y="149.8">GND</text>
<text x="301.7" y="152.3">GND__1</text>
<text x="88.2" y="182.6">IN</text>
<text x="103.3" y="182.6">OUT</text>
<text x="290.6" y="182.8">I-VP</text>
<text x="290.6" y="185.4">I-VN</text>
<text x="304.8" y="182.8">IO21</text>
<text x="305.7" y="185.4">TXD</text>
<text x="95.7" y="187.9">GND</text>
<text x="290.6" y="187.9">RST</text>
<text x="290.6" y="190.4">I34</text>
<text x="304.8" y="190.4">IO22</text>
<text x="305.7" y="187.9">RXD</text>
<text x="290.6" y="193">I35</text>
<text x="290.6" y="195.5">IO14</text>
<text x="304.8" y="193">IO23</text>
<text x="304.8" y="195.5">IO19</text>
<text x="290.6" y="198.1">IO12</text>
<text x="290.6" y="200.6">IO13</text>
<text x="290.6" y="203.1">IO15</text>
<text x="303.9" y="198.1">Lora2</text>
<text x="303.9" y="200.6">Lora1</text>
<text x="304.8" y="203.1">IO26</text>
<text x="290.6" y="205.7">IO2</text>
<text x="290.6" y="208.2">IO0</text>
<text x="305.7" y="205.7">GND</text>
<text x="305.7" y="208.2">3V3</text>
<text x="290.6" y="210.8">IO4</text>
<text x="290.6" y="213.3">IO25</text>
<text x="305.7" y="210.8">GND</text>
<text x="306.6" y="213.3">5V</text>
</g>
</svg>
